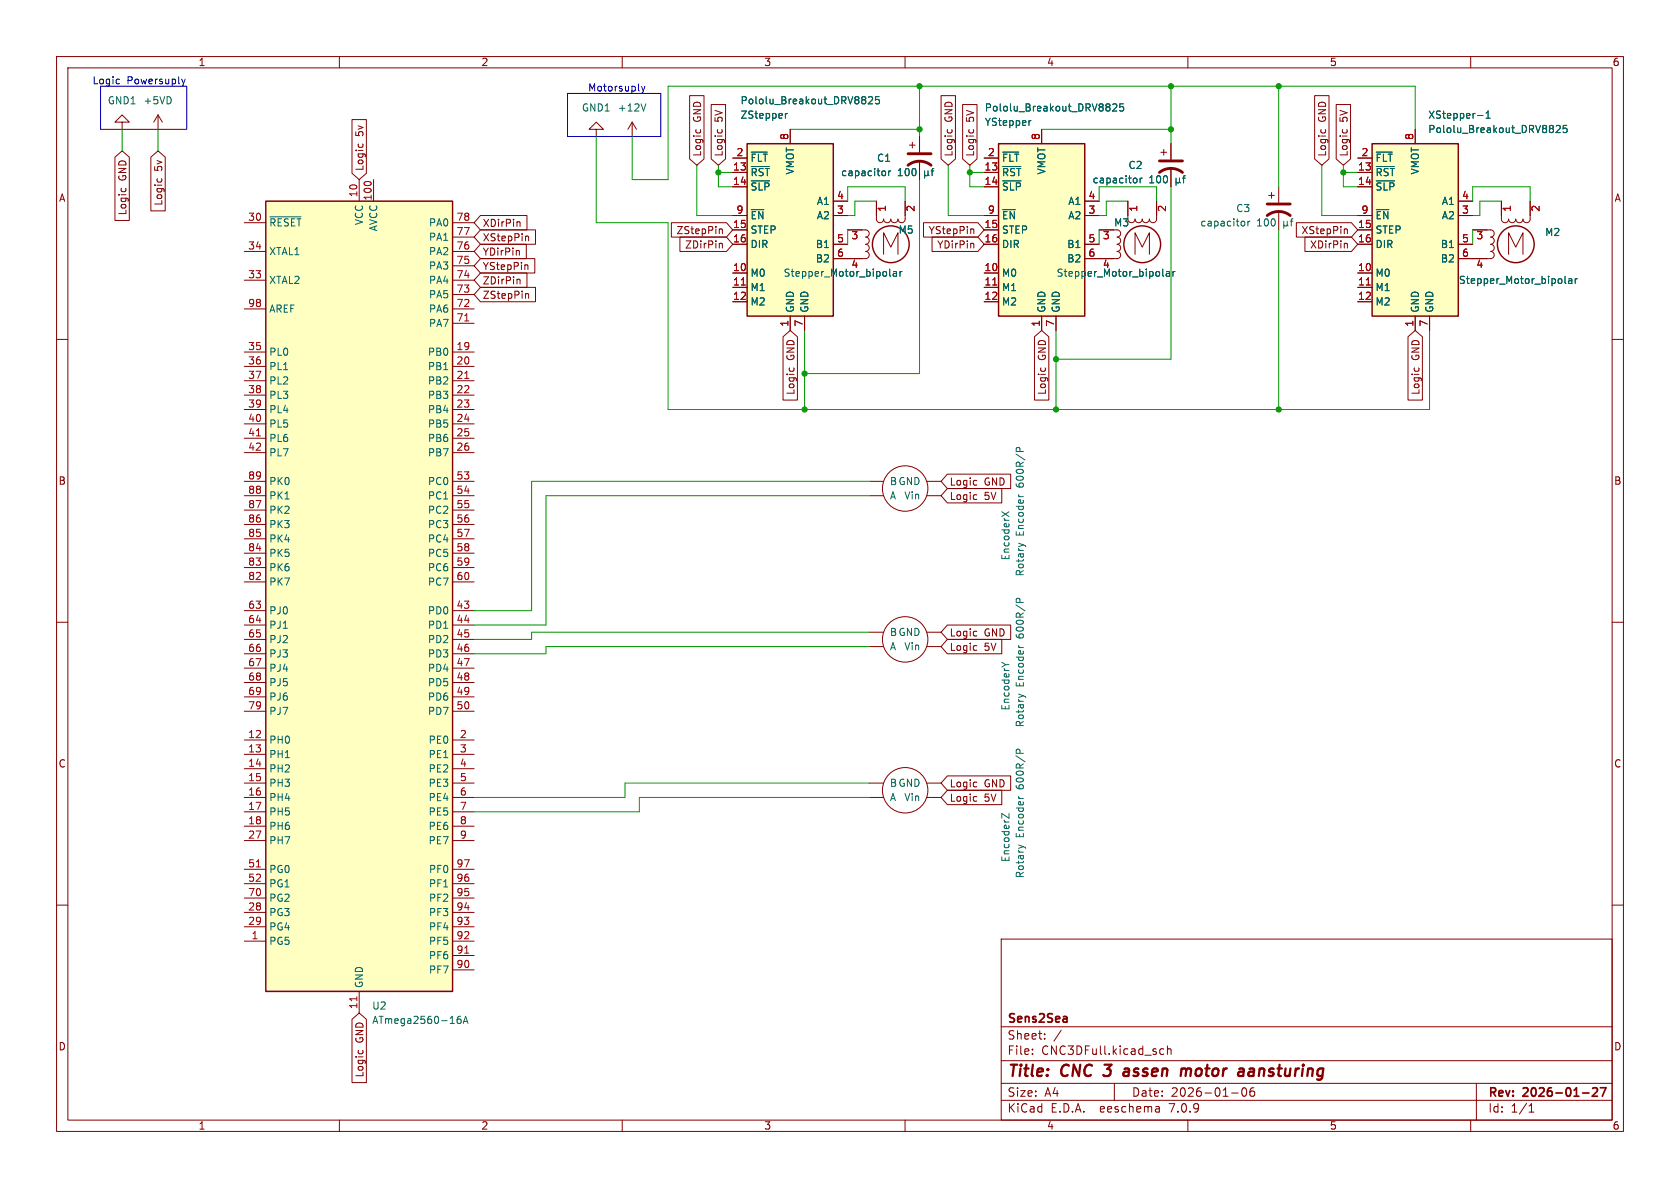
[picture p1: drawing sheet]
<svg xmlns="http://www.w3.org/2000/svg" width="297mm" height="210mm" viewBox="0 0 297 210" stroke-linecap="round" stroke-linejoin="round" font-family="sans-serif">
<g fill="none" stroke="#840000" stroke-width=".18">
<path d="M10 10h277v190h-277zM12 12h273v186h-273zM60 10v2M110 10v2M121.9 16.9h2.6v11.2l-1.3 1.1-1.3-1.1zM125.7 18.5h2.6v9.6l-1.3 1.1-1.3-1.1zM160 10v2M166.4 16.9h2.5v11.2l-1.3 1.1-1.2-1.1zM170.2 18.5h2.5v9.6l-1.3 1.1-1.2-1.1zM210 10v2M232.4 16.9h2.6v11.2l-1.3 1.1-1.3-1.1zM236.2 18.5h2.6v9.6l-1.3 1.1-1.3-1.1z"/>
<path d="M260 10v2M20.3 27.8l1.3-1.1 1.3 1.1v11.2h-2.6zM21.5 33.3l-.1 .1M21.6 21.6h-1.3l1.3-1.3 1.3 1.3h-1.3v1.3M22.2 33.3l.1 .1M26.7 27.8l1.2-1.1 1.3 1.1v9.5h-2.5zM27.8 31.6v.1M27.9 20.3l-.7 1.3M27.9 20.3v2.6M27.9 20.3l.8 1.3M28.5 31.6l.1 .1M43.2 39.4h3.8"/>
<path d="M62.2 21.1h2.6v9.5l-1.3 1.2-1.3-1.2zM63.4 25.4l-.1 .2M63.5 31.8v3.8M64.1 25.4l.1 .2M66 31.8v3.8M80 39.4h3.8M84.9 38.1h8.3v2.5h-8.3l-1.1-1.2zM91.6 39.2l.3 .2v.6M105.4 22.9h1.3l-1.3-1.3-1.3 1.3h1.3v1.2M111.8 21.6l.7 1.3M111.8 21.6v2.5M111.8 21.6l-.8 1.3"/>
<path d="M118.7 39.4h9.7l1.1 1.2-1.1 1.3h-9.7zM123.1 22.9l-.1 .1M123.8 22.9l.1 .1M126.9 22.9l-.1 .1M127.6 22.9l.1 .1M129.5 30.5h2.6M129.5 33h2.6M129.5 27.9h2.6M129.5 38.1h2.6M139.7 22.9v2.5M147.3 38.1h2.6M147.3 35.6h2.6"/>
<path d="M154.9 35.6v3.1a.64 .64 0 0 0 .7 .7 .64 .64 0 0 0 .6-.7 .64 .64 0 0 0 .6 .7 .64 .64 0 0 0 .7-.7 .64 .64 0 0 0 .6 .7 .64 .64 0 0 0 .6-.7 .64 .64 0 0 0 .7 .7 .64 .64 0 0 0 .6-.7v-3.1M160.8 25.7h1M161.3 25.1v1.1M162.6 24.1v2.8M162.6 28.4v3.4M163.3 39.4h9.6l1.1 1.2-1.1 1.3h-9.6zM167.5 22.9v.1M168.2 22.9l.1 .1M171.3 22.9v.1M172.1 22.9v.1M174 30.5h2.5M174 33h2.5"/>
<path d="M174 27.9h2.5M174 38.1h2.5M184.1 22.9v2.5M191.8 38.1h2.5M191.8 35.6h2.5M199.4 35.6v3.1a.64 .64 0 0 0 .6 .7 .64 .64 0 0 0 .7-.7 .64 .64 0 0 0 .6 .7 .64 .64 0 0 0 .6-.7 .64 .64 0 0 0 .7 .7 .64 .64 0 0 0 .6-.7 .64 .64 0 0 0 .6 .7 .64 .64 0 0 0 .7-.7v-3.1M205.2 26.9h1M205.7 26.4v1M207 25.4v2.8M207 29.7v3.3M224.3 34.5h1M224.8 34v1.1"/>
<path d="M226.1 33v2.8M226.1 37.3v3.3M229.2 39.4h9.7l1.1 1.2-1.1 1.3h-9.7zM233.6 22.9l-.1 .1M234.3 22.9l.1 .1M237.4 22.9l-.1 .1M238.1 22.9l.1 .1M240 30.5h2.6M240 33h2.6M240 27.9h2.6M240 38.1h2.6M250.2 22.9v2.5"/>
<path d="M257.8 38.1h2.5M257.8 35.6h2.5M265.4 35.6v3.1a.64 .64 0 0 0 .7 .7 .64 .64 0 0 0 .6-.7 .64 .64 0 0 0 .6 .7 .64 .64 0 0 0 .7-.7 .64 .64 0 0 0 .6 .7 .64 .64 0 0 0 .6-.7 .64 .64 0 0 0 .7 .7 .64 .64 0 0 0 .6-.7v-3.1M10 60h2M43.2 49.5h3.8M43.2 44.5h3.8M43.2 54.6h3.8M80 49.5h3.8M80 44.5h3.8M80 57.2h3.8M80 54.6h3.8M80 52.1h3.8"/>
<path d="M80 47h3.8M80 41.9h3.8M84.9 45.7h9.7v2.6h-9.7l-1.1-1.3zM84.9 40.6h9.8v2.6h-9.8l-1.1-1.3zM84.9 50.8h9.8v2.5h-9.8l-1.1-1.2zM84.9 48.3h8.3v2.5h-8.3l-1.1-1.3zM84.9 43.2h8.1v2.5h-8.1l-1.1-1.2zM91.6 49.4l.3 .1v.7M91.6 44.3l.2 .2v.6M93 52h.4l.1 .7M93 46.8l.3 .2v.7M93.1 41.7l.4 .2v.7"/>
<path d="M120.2 41.9h8.2l1.1 1.3-1.1 1.3h-8.2zM127.2 40.5h.4l.1 .8M127.3 43l.4 .2v.7M129.5 40.6h2.6M129.5 48.3h2.6M129.5 50.8h2.6M129.5 53.3h2.6M129.5 43.2h2.6M138.4 59.5l1.3-1.1 1.3 1.1v11.2h-2.6zM139.7 55.9v2.5M142.2 55.9v2.5M147.3 43.2h2.6"/>
<path d="M149.9 40.6h3.1a.64 .64 0 0 1 .7 .7 .64 .64 0 0 1-.7 .6 .64 .64 0 0 1 .7 .6 .64 .64 0 0 1-.7 .7 .64 .64 0 0 1 .7 .6 .64 .64 0 0 1-.7 .7 .64 .64 0 0 1 .7 .6 .64 .64 0 0 1-.7 .6h-5.7M156.2 45v-3.9l1.3 2.6 1.2-2.6v3.9M164.8 41.9h8.1l1.1 1.3-1.1 1.3h-8.1zM171.8 40.5l.4 .1v.7M172 43l.2 .2v.7M174 40.6h2.5M174 48.3h2.5M174 50.8h2.5M174 53.3h2.5M174 43.2h2.5M182.9 59.5l1.2-1.1 1.3 1.1v11.2h-2.5zM184.1 55.9v2.5"/>
<path d="M186.7 55.9v2.5M191.8 43.2h2.5M194.3 40.6h2.5M197.5 40.6a.64 .64 0 0 1 .6 .7 .64 .64 0 0 1-.6 .6 .64 .64 0 0 1 .6 .6 .64 .64 0 0 1-.6 .7 .64 .64 0 0 1 .6 .6 .64 .64 0 0 1-.6 .7 .64 .64 0 0 1 .6 .6 .64 .64 0 0 1-.6 .6h-5.7M200.7 45v-3.9l1.2 2.6 1.3-2.6v3.9M230.7 41.9h8.2l1.1 1.3-1.1 1.3h-8.2zM237.8 40.5l.4 .1v.7M237.8 43l.4 .2v.7M240 40.6h2.6M240 48.3h2.6M240 50.8h2.6M240 53.3h2.6"/>
<path d="M240 43.2h2.6M248.9 59.5l1.3-1.1 1.3 1.1v11.2h-2.6zM250.2 55.9v2.5M252.7 55.9v2.5M257.8 43.2h2.5M260.3 40.6h3.2a.64 .64 0 0 1 .7 .7 .64 .64 0 0 1-.7 .6 .64 .64 0 0 1 .7 .6 .64 .64 0 0 1-.7 .7 .64 .64 0 0 1 .7 .6 .64 .64 0 0 1-.7 .7 .64 .64 0 0 1 .7 .6 .64 .64 0 0 1-.7 .6h-5.7M266.7 45v-3.9l1.3 2.6 1.2-2.6v3.9M285 60h2M43.2 62.2h3.8M43.2 64.8h3.8M43.2 67.3h3.8M43.2 69.9h3.8"/>
<path d="M43.2 72.4h3.8M43.2 74.9h3.8M43.2 77.5h3.8M80 62.2h3.8M80 64.8h3.8M80 67.3h3.8M80 69.9h3.8M80 72.4h3.8M80 74.9h3.8M80 77.5h3.8M139.6 65l-.1 .1M140.3 65l.1 .1"/>
<path d="M184 65v.1M184.8 65v.1M250.1 65l-.1 .1M250.8 65l.1 .1M43.2 80h3.8M43.2 85.1h3.8M43.2 87.6h3.8M43.2 90.2h3.8M43.2 92.7h3.8M43.2 95.3h3.8M43.2 97.8h3.8M80 80h3.8"/>
<path d="M80 85.1h3.8M80 87.6h3.8M80 90.2h3.8M80 92.7h3.8M80 95.3h3.8M80 97.8h3.8M153.7 85.1h2.5M153.7 87.6h2.5M163.8 85.1h2.6M163.8 87.6h2.6M167.5 83.8h11.2v2.6h-11.2l-1.1-1.3zM167.5 86.4h9.6v2.5h-9.6l-1.1-1.3z"/>
<path d="M172.6 84.9l.1 .1M172.6 87.5h.1M172.7 85.7l-.1 .1M172.7 88.2l-.1 .1M10 110h2M43.2 108h3.8M43.2 110.5h3.8M43.2 113h3.8M43.2 115.6h3.8M43.2 118.1h3.8M43.2 100.3h3.8M43.2 102.9h3.8"/>
<path d="M80 108h3.8M80 110.5h3.8M80 113h3.8M80 115.6h3.8M80 118.1h3.8M80 100.3h3.8M80 102.9h3.8M153.7 114.3h2.5M153.7 111.8h2.5M163.8 114.3h2.6M163.8 111.8h2.6M167.5 110.5h11.2v2.5h-11.2l-1.1-1.2z"/>
<path d="M167.5 113h9.6v2.6h-9.6l-1.1-1.3zM172.6 111.6h.1M172.6 114.1l.1 .1M172.7 112.4h-.1M172.7 114.9l-.1 .1M285 110h2M43.2 138.4h3.8M43.2 130.8h3.8M43.2 133.4h3.8M43.2 135.9h3.8M43.2 120.7h3.8M43.2 123.2h3.8"/>
<path d="M43.2 125.7h3.8M80 138.4h3.8M80 130.8h3.8M80 133.4h3.8M80 135.9h3.8M80 120.7h3.8M80 123.2h3.8M80 125.7h3.8M153.7 138.4h2.5M163.8 138.4h2.6M167.5 137.2h11.2v2.5h-11.2l-1.1-1.3zM167.5 139.7h9.6v2.5h-9.6l-1.1-1.2z"/>
<path d="M172.6 138.3h.1M172.7 139l-.1 .1M10 160h2M43.2 141h3.8M43.2 143.5h3.8M43.2 146.1h3.8M43.2 148.6h3.8M43.2 153.7h3.8M43.2 156.2h3.8M43.2 158.8h3.8M80 141h3.8M80 143.5h3.8"/>
<path d="M80 146.1h3.8M80 148.6h3.8M80 153.7h3.8M80 156.2h3.8M80 158.8h3.8M153.7 141h2.5M163.8 141h2.6M172.6 140.8l.1 .1M172.7 141.6h-.1M285 160h2M43.2 166.4h3.8M43.2 161.3h3.8"/>
<path d="M43.2 163.8h3.8M63.5 175.3v3.8M80 166.4h3.8M80 161.3h3.8M80 163.8h3.8M80 171.5h3.8M80 168.9h3.8M177 166h108v32h-108zM60 198v2M62.2 180.2l1.3-1.1 1.3 1.1v11.2h-2.6zM63.4 185.7l-.1 .1M64.1 185.7l.1 .1"/>
<path d="M110 198v2M160 198v2M177 194.5h108M177 191.5h108M177 187.5h108M177 181.5h108M182.5 186.3v.1M182.5 185.5v.1M184.7 183.6v.1M184.7 182.8v.1M187.6 182.1l-1.3 2M197 191.5v3"/>
<path d="M204.9 195.7l.1 .9M205 196.5l-.2 .1M205 196h-.2M205.1 186.3l.2 .1 .4-.1M205.7 185.5l-.4-.1-.2 .1M206.4 185.5l.2-.1 .4 .1v.9M206.4 184.9v1.5M210 198v2M217.7 193.2h1.2M219.7 192.4l.2-.1a.81 .81 0 0 1 .6 .6 .81 .81 0 0 1-.3 .8l-.2 .1a.81 .81 0 0 1-.3-1.4zM221.4 192.3l-.2 .1a1.01 1.01 0 0 0 0 1.4l.5-.1 .1-.5-.3-.3h-.3l-.2 .3M260 198v2"/>
<path d="M261 191.5v6.5M270.3 196.6h.9M270.3 195.5l.4-.4v1.5"/>
<circle cx="160" cy="86.4" r="4"/>
<circle cx="160" cy="113" r="4"/>
<circle cx="160" cy="139.7" r="4"/>
</g>
<path d="M188.4 179.7l.2 .2v.8M188.6 180.6l-.1 .1M188.6 180l-.1 .1M279.8 193.2h1.1M281.6 192.4l.5-.1 .2 .1 .1 .3-.9 1.1h.9M282.9 192.3h1l-.6 1.5" fill="none" stroke="#840000" stroke-width=".3"/>
<path d="M195 190l.3 .2M195.3 188.2h1.2M198.6 190.1l.2 .1 .7-.1M198.8 189l.2-.1 .6 .1M199.6 189.4l-.9 .1M209.2 188.9l.4 .1 .1 .2M209.7 189.2l-.1 1M210.5 189a.5 .5 0 0 0-.8 .2M221.5 188.9l-.6 .1M221.5 189.4h-.5a.4 .4 0 0 0-.3 .4 .4 .4 0 0 0 .2 .4h.5" fill="none" stroke="#840000" stroke-width=".4"/>
<g fill="none" stroke="#840000" stroke-width=".25">
<path d="M47 35.6h33v139.7h-33zM132.1 25.4h15.2v30.5h-15.2zM176.5 25.4h15.3v30.5h-15.3zM242.6 25.4h15.2v30.5h-15.2z"/>
<circle cx="157.5" cy="43.2" r="3.3"/>
<circle cx="201.9" cy="43.2" r="3.3"/>
<circle cx="268" cy="43.2" r="3.3"/>
</g>
<g fill="none" stroke="#006464" stroke-width=".18">
<path d="M114.2 18.4l-.4 1.2M152.9 17.2l.2 .1-.2 .3M152.9 17.7l.2 .2-.2 .4M153.5 17.2l.5-.1 .3 .4-.8 .9h.8M155.4 17.1h-.6l-.1 .6 .2-.1h.5l.1 .2-.1 .4-.2 .2-.5-.2M196.1 18.4l.1 .2-.1 .2M196.1 19l.1 .1-.1 .5M196.7 18.5l.5-.1 .2 .3-.7 .9h.7M198.6 18.4h-.6l-.1 .6 .2-.2 .4 .1 .2 .2-.1 .4-.2 .1-.5-.1M262.7 20l.4-.4v1.3M47.7 38.3h5.5M132.8 29.4h3.2"/>
<path d="M132.8 32h3.3M132.8 26.9h2.8M132.8 37.1h2.2M138.8 20.1v.8M139.2 20.1l-.4 .2M156.3 30.2l.3 .3v.3l-.3 .3M157.1 30.2v.9M157.5 30.2l-.4 .3M163.5 30.2v1.3M163.5 30.9l.1 .2h.3l.2-.2M164.1 30.9l.1 .2M164.1 30.2v.7"/>
<path d="M164.6 30.2h.5M165.1 29.8l-.3 .2v1.1M177.3 29.4h3.2M177.3 32h3.2M177.3 26.9h2.8M177.3 37.1h2.2M182.3 21.3l-.3 .1M200.8 31.5l.2 .2v.4l-.2 .2M201.6 31.5v.8M201.9 31.5l-.3 .2M207.9 31.5v1.3M207.9 32.1l.2 .2h.2l.2-.2"/>
<path d="M208.5 32.1l.2 .2M208.5 31.5v.6M209.1 31.5h.4M209.5 31.1l-.3 .1v1.1M219.8 39.1l.3 .2v.4l-.3 .2M220.6 39.1v.8M221 39.1l-.4 .2M227 39.1v1.3M227 39.8l.1 .1h.3l.2-.1M227.6 39.8l.1 .1M227.6 39.1v.7M228.1 39.1h.5"/>
<path d="M228.6 38.7l-.3 .2v1M243.3 29.4h3.2M243.3 32h3.3M243.3 26.9h2.8M243.3 37.1h2.2M261.2 20.4h1M262.7 20.9h.7M274.5 22.2l.1 .2-.1 .3M274.5 22.8l.1 .2-.1 .4M275.1 22.3l.5-.1 .2 .3-.7 .9h.7M277 22.2h-.6l-.1 .6 .2-.1h.4l.1 .2v.4l-.2 .1-.5-.1M157.3 47.6v1.1l.2 .1"/>
<path d="M158 48.1h.4l.1 .7M158.5 48.3l-.4 .1-.2 .1 .2 .3h.4M159.1 48v.8M159.5 48l-.4 .2M205.5 47.6v1.1l.2 .1M206.2 48.1h.5l.1 .7M206.8 48.3l-.5 .1-.1 .1 .1 .3h.5M207.4 48v.8M207.7 48l-.3 .2M276.7 48.8v1.1l.1 .2M277.3 49.3h.5l.1 .8M277.9 49.6h-.4l-.2 .2 .2 .3 .4-.1"/>
<path d="M278.5 49.3v.8M278.8 49.3l-.3 .2M179.6 79.8v-.5l.3-.2 .4 .1v.6M177.1 90.5l1.3 .8M178.4 90.5l-1.3 .8M180.1 87.4v.3M180.1 96l.8 .3M177.1 117.1l.7 .4M179.6 106.5v-.5l.3-.2 .4 .1v.6M180.1 114.1v.3M179.6 133.2v-.5l.3-.3 .4 .2v.6M180.1 122.7l.8 .3"/>
<path d="M178.4 143.8v.8l-1.3-.8v.8M180.1 149.4l.8 .3M180.1 140.8v.2M81.4 179.6l-.4 .1a.86 .86 0 0 0 0 1.2l.5-.1v-.4l-.2-.3-.4 .1-.1 .2M81.9 180.9l.4-1.3 .4 1.3M82 180.6h.6"/>
</g>
<path d="M160.5 29.2a3.3 3.3 0 0 1 4.1 0M160.5 27.2h4.1M205 30.5a3.3 3.3 0 0 1 4 0M205 28.4h4M224 38.1a3.3 3.3 0 0 1 4.1 0M224 36.1h4.1" fill="none" stroke="#840000" stroke-width=".51"/>
<g fill="#ffffc2" stroke="#ffffc2" stroke-width=".18">
<path d="M242.6 25.4h15.2v30.5h-15.2z"/>
<path d="M176.5 25.4h15.3v30.5h-15.3z"/>
<path d="M47 35.6h33v139.7h-33z"/>
<path d="M132.1 25.4h15.2v30.5h-15.2z"/>
</g>
<path d="M82.2 56.7h.7M131.1 50.4h.7M175.5 50.4h.7M241.5 50.4h.8M45.3 77.1h.8M82.2 66.9h.7M45.3 153.3h.8M63.1 176.2v.7M82.2 168.5h.7" fill="none" stroke="#a90000" stroke-width=".18"/>
<path d="M17.8 15.2h15.2v7.7h-15.2zM21 14h.1M21.1 14.8h-.1M32.1 14l.3 .8M32.4 14.8l-.3 .4M32.7 14l-.3 .8M100.3 16.5h16.5v7.6h-16.5zM113.4 15.2l.3 .9M113.7 16.1l-.3 .4M114 15.2l-.3 .9" fill="none" stroke="#0000c2" stroke-width=".18"/>
<g fill="none" stroke="#009600" stroke-width=".18">
<path d="M162.6 15.2v8.9M207 15.2v10.2M226.1 15.2v17.8M21.6 22.9v3.8M27.9 22.9v3.8M105.4 24.1v15.3h12.7v33h134.6v-14M123.2 29.2v8.9h6.3M127 30.5h2.5M127 29.2v3.8h2.5M139.7 22.9h22.9M149.9 35.6v-2.6h10.1v2.6M154.9 35.6h-3.8v2.5h-1.2"/>
<path d="M162.6 31.8v34.2h-20.4M167.6 29.2v8.9h6.4M171.4 30.5h2.6M171.4 29.2v3.8h2.6M184.1 22.9h22.9M194.3 35.6v-2.6h10.2v2.6M199.4 35.6h-3.8v2.5h-1.3M207 33v30.5h-20.3M233.7 29.2v8.9h6.3M237.5 30.5h2.5M237.5 29.2v3.8h2.5M250.2 22.9v-7.7h-132.1v16.6h-6.3v-7.7"/>
<path d="M260.3 35.6v-2.6h10.2v2.6M265.4 35.6h-3.8v2.5h-1.3M142.2 58.4v14M149.9 40.6v2.6M186.7 58.4v14M194.3 40.6v2.6M226.1 40.6v31.8M260.3 40.6v2.6M153.7 85.1h-59.7v22.9h-10.2M153.7 87.6h-57.2v22.9h-12.7M153.7 111.8h-59.7v1.2h-10.2M153.7 114.3h-57.2v1.3h-12.7"/>
<path d="M153.7 138.4h-43.2v2.6h-26.7M153.7 141h-40.7v2.5h-29.2"/>
</g>
<g fill="#009600" stroke="#009600" stroke-width=".18">
<circle cx="142.2" cy="72.4" r=".46"/>
<circle cx="142.2" cy="66" r=".46"/>
<circle cx="171.4" cy="30.5" r=".46"/>
<circle cx="162.6" cy="22.9" r=".46"/>
<circle cx="162.6" cy="15.2" r=".46"/>
<circle cx="186.7" cy="63.5" r=".46"/>
<circle cx="207" cy="15.2" r=".46"/>
<circle cx="207" cy="22.9" r=".46"/>
<circle cx="237.5" cy="30.5" r=".46"/>
<circle cx="226.1" cy="72.4" r=".46"/>
<circle cx="226.1" cy="15.2" r=".46"/>
<circle cx="186.7" cy="72.4" r=".46"/>
<circle cx="127" cy="30.5" r=".46"/>
</g>
<g font-size="2.8" fill="#840000">
<text x="178" y="190.9">Title:</text>
<text x="187.7" y="190.9">CNC</text>
<text x="196.1" y="190.9">3</text>
<text x="200.3" y="190.9">assen</text>
<text x="211.2" y="190.9">motor</text>
<text x="222.2" y="190.9">aansturing</text>
</g>
<g font-size="2.1" fill="#840000">
<text x="178" y="184">Sheet:</text>
<text x="178" y="181.2">Sens2Sea</text>
<text x="178" y="186.7">File:</text>
<text x="184.1" y="186.7">CNC3DFull.kicad_sch</text>
<text x="178" y="196.9">KiCad</text>
<text x="178" y="194.1">Size:</text>
<text x="184.7" y="194.1">A4</text>
<text x="185.7" y="196.9">E.D.A.</text>
<text x="194.6" y="196.9">eeschema</text>
<text x="200" y="194.1">Date:</text>
<text x="207" y="196.9">7.0.9</text>
<text x="207" y="194.1">2026-01-06</text>
<text x="263" y="194.3">Rev:</text>
<text x="263" y="196.9">Id:</text>
<text x="267.1" y="196.9">1/1</text>
<text x="269.4" y="194.3">2026-01-27</text>
</g>
<g font-size="1.8" fill="#840000">
<text x="35" y="11.9">1</text>
<text x="85" y="11.9">2</text>
<text x="135" y="11.9">3</text>
<text x="185" y="11.9">4</text>
<text x="235" y="11.9">5</text>
<text x="285" y="11.9">6</text>
<text x="124.1" y="21.6" transform="rotate(-90 124.1 21.6)">GND</text>
<text x="128" y="21.6" transform="rotate(-90 128 21.6)">5V</text>
<text x="168.6" y="21.6" transform="rotate(-90 168.6 21.6)">GND</text>
<text x="172.4" y="21.6" transform="rotate(-90 172.4 21.6)">5V</text>
<text x="234.6" y="21.6" transform="rotate(-90 234.6 21.6)">GND</text>
<text x="238.4" y="21.6" transform="rotate(-90 238.4 21.6)">5V</text>
<text x="64.5" y="24.1" transform="rotate(-90 64.5 24.1)">5v</text>
<text x="124.1" y="27.8" transform="rotate(-90 124.1 27.8)">Logic</text>
<text x="128" y="27.8" transform="rotate(-90 128 27.8)">Logic</text>
<text x="168.6" y="27.8" transform="rotate(-90 168.6 27.8)">Logic</text>
<text x="172.4" y="27.8" transform="rotate(-90 172.4 27.8)">Logic</text>
<text x="234.6" y="27.8" transform="rotate(-90 234.6 27.8)">Logic</text>
<text x="238.4" y="27.8" transform="rotate(-90 238.4 27.8)">Logic</text>
<text x="10.3" y="35.9">A</text>
<text x="22.5" y="32" transform="rotate(-90 22.5 32)">GND</text>
<text x="28.9" y="30.3" transform="rotate(-90 28.9 30.3)">5v</text>
<text x="64.5" y="30.3" transform="rotate(-90 64.5 30.3)">Logic</text>
<text x="285.3" y="35.9">A</text>
<text x="22.5" y="38.2" transform="rotate(-90 22.5 38.2)">Logic</text>
<text x="28.9" y="36.5" transform="rotate(-90 28.9 36.5)">Logic</text>
<text x="85.2" y="40.3">XDirPin</text>
<text x="119.5" y="41.6">ZStepPin</text>
<text x="164.1" y="41.6">YStepPin</text>
<text x="230" y="41.6">XStepPin</text>
<text x="85.2" y="47.9">YStepPin</text>
<text x="85.2" y="42.9">XStepPin</text>
<text x="85.2" y="45.4">YDirPin</text>
<text x="121" y="44.1">ZDirPin</text>
<text x="165.6" y="44.1">YDirPin</text>
<text x="231.5" y="44.1">XDirPin</text>
<text x="85.2" y="53">ZStepPin</text>
<text x="85.2" y="50.5">ZDirPin</text>
<text x="140.7" y="63.7" transform="rotate(-90 140.7 63.7)">GND</text>
<text x="185.1" y="63.7" transform="rotate(-90 185.1 63.7)">GND</text>
<text x="251.1" y="63.7" transform="rotate(-90 251.1 63.7)">GND</text>
<text x="140.7" y="69.9" transform="rotate(-90 140.7 69.9)">Logic</text>
<text x="185.1" y="69.9" transform="rotate(-90 185.1 69.9)">Logic</text>
<text x="251.1" y="69.9" transform="rotate(-90 251.1 69.9)">Logic</text>
<text x="10.3" y="85.9">B</text>
<text x="167.8" y="86">Logic</text>
<text x="167.8" y="88.6">Logic</text>
<text x="174" y="86">GND</text>
<text x="174" y="88.6">5V</text>
<text x="285.3" y="85.9">B</text>
<text x="167.8" y="112.7">Logic</text>
<text x="174" y="112.7">GND</text>
<text x="167.8" y="115.3">Logic</text>
<text x="174" y="115.3">5V</text>
<text x="10.3" y="135.9">C</text>
<text x="285.3" y="135.9">C</text>
<text x="167.8" y="139.4">Logic</text>
<text x="167.8" y="141.9">Logic</text>
<text x="174" y="139.4">GND</text>
<text x="174" y="141.9">5V</text>
<text x="10.3" y="185.9">D</text>
<text x="64.5" y="184.4" transform="rotate(-90 64.5 184.4)">GND</text>
<text x="285.3" y="185.9">D</text>
<text x="64.5" y="190.6" transform="rotate(-90 64.5 190.6)">Logic</text>
<text x="35" y="199.9">1</text>
<text x="85" y="199.9">2</text>
<text x="135" y="199.9">3</text>
<text x="185" y="199.9">4</text>
<text x="235" y="199.9">5</text>
<text x="285" y="199.9">6</text>
</g>
<g font-size="1.8" fill="#0000c2">
<text x="16.2" y="15">Logic</text>
<text x="22.4" y="15">Powersuply</text>
<text x="103.9" y="16.3">Motorsuply</text>
</g>
<g font-size="1.8" fill="#006464">
<text x="18.9" y="18.6">GND1</text>
<text x="25.3" y="18.6">+5VD</text>
<text x="102.8" y="19.9">GND1</text>
<text x="109.1" y="19.9">+12V</text>
<text x="130.8" y="21.2">ZStepper</text>
<text x="130.8" y="18.6">Pololu_Breakout_DRV8825</text>
<text x="174" y="22.5">YStepper</text>
<text x="174" y="19.9">Pololu_Breakout_DRV8825</text>
<text x="252.4" y="21.2">XStepper-1</text>
<text x="252.4" y="23.7">Pololu_Breakout_DRV8825</text>
<text x="132.6" y="28.8">~{FLT}</text>
<text x="154.9" y="28.8">C1</text>
<text x="177" y="28.8">~{FLT}</text>
<text x="243.1" y="28.8">~{FLT}</text>
<text x="132.6" y="31.3">~{RST}</text>
<text x="132.6" y="33.9">~{SLP}</text>
<text x="140.6" y="30.9" transform="rotate(-90 140.6 30.9)">VMOT</text>
<text x="148.6" y="31.3">capacitor</text>
<text x="158.7" y="31.3">100</text>
<text x="177" y="31.3">~{RST}</text>
<text x="177" y="33.9">~{SLP}</text>
<text x="185" y="30.9" transform="rotate(-90 185 30.9)">VMOT</text>
<text x="193" y="32.6">capacitor</text>
<text x="199.4" y="30.1">C2</text>
<text x="203.1" y="32.6">100</text>
<text x="243.1" y="31.3">~{RST}</text>
<text x="243.1" y="33.9">~{SLP}</text>
<text x="251.1" y="30.9" transform="rotate(-90 251.1 30.9)">VMOT</text>
<text x="47.5" y="40.2">~{RESET}</text>
<text x="64.4" y="39.9" transform="rotate(-90 64.4 39.9)">VCC</text>
<text x="66.9" y="41" transform="rotate(-90 66.9 41)">AVCC</text>
<text x="75.7" y="40.2">PA0</text>
<text x="132.6" y="41.5">STEP</text>
<text x="132.6" y="39">~{EN}</text>
<text x="144.3" y="39">A2</text>
<text x="144.3" y="36.4">A1</text>
<text x="158.8" y="41.5">M5</text>
<text x="177" y="41.5">STEP</text>
<text x="177" y="39">~{EN}</text>
<text x="188.8" y="39">A2</text>
<text x="188.8" y="36.4">A1</text>
<text x="196.9" y="40.2">M3</text>
<text x="212.1" y="40.2">capacitor</text>
<text x="218.4" y="37.7">C3</text>
<text x="222.2" y="40.2">100</text>
<text x="243.1" y="41.5">STEP</text>
<text x="243.1" y="39">~{EN}</text>
<text x="254.8" y="39">A2</text>
<text x="254.8" y="36.4">A1</text>
<text x="273.1" y="41.9">M2</text>
<text x="47.5" y="45.3">XTAL1</text>
<text x="75.7" y="47.9">PA3</text>
<text x="75.7" y="45.3">PA2</text>
<text x="75.7" y="42.8">PA1</text>
<text x="132.6" y="44">DIR</text>
<text x="144.1" y="44">B1</text>
<text x="144.1" y="46.6">B2</text>
<text x="177" y="44">DIR</text>
<text x="188.6" y="44">B1</text>
<text x="188.6" y="46.6">B2</text>
<text x="243.1" y="44">DIR</text>
<text x="254.6" y="44">B1</text>
<text x="254.6" y="46.6">B2</text>
<text x="47.5" y="50.4">XTAL2</text>
<text x="75.7" y="52.9">PA5</text>
<text x="75.7" y="50.4">PA4</text>
<text x="132.6" y="49.1">M0</text>
<text x="132.6" y="51.7">M1</text>
<text x="138.4" y="49.1">Stepper_Motor_bipolar</text>
<text x="177" y="49.1">M0</text>
<text x="177" y="51.7">M1</text>
<text x="186.7" y="49.1">Stepper_Motor_bipolar</text>
<text x="243.1" y="49.1">M0</text>
<text x="243.1" y="51.7">M1</text>
<text x="257.8" y="50.4">Stepper_Motor_bipolar</text>
<text x="47.5" y="55.5">AREF</text>
<text x="75.7" y="58">PA7</text>
<text x="75.7" y="55.5">PA6</text>
<text x="132.6" y="54.2">M2</text>
<text x="140.6" y="55.4" transform="rotate(-90 140.6 55.4)">GND</text>
<text x="143.1" y="55.4" transform="rotate(-90 143.1 55.4)">GND</text>
<text x="177" y="54.2">M2</text>
<text x="185" y="55.4" transform="rotate(-90 185 55.4)">GND</text>
<text x="187.6" y="55.4" transform="rotate(-90 187.6 55.4)">GND</text>
<text x="243.1" y="54.2">M2</text>
<text x="251.1" y="55.4" transform="rotate(-90 251.1 55.4)">GND</text>
<text x="253.6" y="55.4" transform="rotate(-90 253.6 55.4)">GND</text>
<text x="47.5" y="63.1">PL0</text>
<text x="47.5" y="65.6">PL1</text>
<text x="75.5" y="63.1">PB0</text>
<text x="75.5" y="65.6">PB1</text>
<text x="47.5" y="68.2">PL2</text>
<text x="47.5" y="70.7">PL3</text>
<text x="75.5" y="68.2">PB2</text>
<text x="75.5" y="70.7">PB3</text>
<text x="47.5" y="73.3">PL4</text>
<text x="47.5" y="75.8">PL5</text>
<text x="75.5" y="73.3">PB4</text>
<text x="75.5" y="75.8">PB5</text>
<text x="47.5" y="78.3">PL6</text>
<text x="47.5" y="80.9">PL7</text>
<text x="75.5" y="78.3">PB6</text>
<text x="75.5" y="80.9">PB7</text>
<text x="47.5" y="88.5">PK1</text>
<text x="47.5" y="86">PK0</text>
<text x="75.5" y="86">PC0</text>
<text x="75.5" y="88.5">PC1</text>
<text x="157.2" y="88.5">A</text>
<text x="157.2" y="86">B GND</text>
<text x="159.8" y="88.5">Vin</text>
<text x="181.2" y="86" transform="rotate(-90 181.2 86)">600R/P</text>
<text x="47.5" y="93.6">PK3</text>
<text x="47.5" y="91">PK2</text>
<text x="75.5" y="91">PC2</text>
<text x="75.5" y="93.6">PC3</text>
<text x="181.2" y="94.8" transform="rotate(-90 181.2 94.8)">Encoder</text>
<text x="47.5" y="101.2">PK6</text>
<text x="47.5" y="98.7">PK5</text>
<text x="47.5" y="96.1">PK4</text>
<text x="75.5" y="96.1">PC4</text>
<text x="75.5" y="98.7">PC5</text>
<text x="75.5" y="101.2">PC6</text>
<text x="178.7" y="99.2" transform="rotate(-90 178.7 99.2)">EncoderX</text>
<text x="181.2" y="102" transform="rotate(-90 181.2 102)">Rotary</text>
<text x="47.5" y="103.7">PK7</text>
<text x="75.5" y="103.7">PC7</text>
<text x="47.5" y="108.8">PJ0</text>
<text x="47.5" y="111.4">PJ1</text>
<text x="47.5" y="113.9">PJ2</text>
<text x="75.5" y="108.8">PD0</text>
<text x="75.5" y="111.4">PD1</text>
<text x="75.5" y="113.9">PD2</text>
<text x="157.2" y="112.6">B GND</text>
<text x="181.2" y="112.7" transform="rotate(-90 181.2 112.7)">600R/P</text>
<text x="47.5" y="116.4">PJ3</text>
<text x="47.5" y="119">PJ4</text>
<text x="75.5" y="116.4">PD3</text>
<text x="75.5" y="119">PD4</text>
<text x="157.2" y="115.2">A</text>
<text x="159.8" y="115.2">Vin</text>
<text x="47.5" y="121.5">PJ5</text>
<text x="47.5" y="124.1">PJ6</text>
<text x="75.5" y="121.5">PD5</text>
<text x="75.5" y="124.1">PD6</text>
<text x="178.7" y="125.7" transform="rotate(-90 178.7 125.7)">EncoderY</text>
<text x="181.2" y="121.4" transform="rotate(-90 181.2 121.4)">Encoder</text>
<text x="47.5" y="131.7">PH0</text>
<text x="47.5" y="126.6">PJ7</text>
<text x="75.5" y="126.6">PD7</text>
<text x="75.7" y="131.7">PE0</text>
<text x="181.2" y="128.7" transform="rotate(-90 181.2 128.7)">Rotary</text>
<text x="47.5" y="134.2">PH1</text>
<text x="47.5" y="136.8">PH2</text>
<text x="75.7" y="134.2">PE1</text>
<text x="75.7" y="136.8">PE2</text>
<text x="47.5" y="139.3">PH3</text>
<text x="47.5" y="141.8">PH4</text>
<text x="75.7" y="139.3">PE3</text>
<text x="75.7" y="141.8">PE4</text>
<text x="157.2" y="141.8">A</text>
<text x="157.2" y="139.3">B GND</text>
<text x="159.8" y="141.8">Vin</text>
<text x="181.2" y="139.4" transform="rotate(-90 181.2 139.4)">600R/P</text>
<text x="47.5" y="144.4">PH5</text>
<text x="47.5" y="146.9">PH6</text>
<text x="47.5" y="149.5">PH7</text>
<text x="75.7" y="144.4">PE5</text>
<text x="75.7" y="146.9">PE6</text>
<text x="75.7" y="149.5">PE7</text>
<text x="181.2" y="148.1" transform="rotate(-90 181.2 148.1)">Encoder</text>
<text x="47.5" y="154.5">PG0</text>
<text x="75.7" y="154.5">PF0</text>
<text x="178.7" y="152.5" transform="rotate(-90 178.7 152.5)">EncoderZ</text>
<text x="181.2" y="155.3" transform="rotate(-90 181.2 155.3)">Rotary</text>
<text x="47.5" y="157.1">PG1</text>
<text x="47.5" y="159.6">PG2</text>
<text x="75.7" y="159.6">PF2</text>
<text x="75.7" y="157.1">PF1</text>
<text x="47.5" y="167.2">PG5</text>
<text x="47.5" y="162.2">PG3</text>
<text x="47.5" y="164.7">PG4</text>
<text x="75.7" y="167.2">PF5</text>
<text x="75.7" y="164.7">PF4</text>
<text x="75.7" y="162.2">PF3</text>
<text x="75.7" y="172.3">PF7</text>
<text x="75.7" y="169.8">PF6</text>
<text x="64.4" y="174.8" transform="rotate(-90 64.4 174.8)">GND</text>
<text x="65.7" y="178.7">U2</text>
<text x="65.7" y="181.2">ATmega2560-16A</text>
</g>
<g font-size="1.8" fill="#a90000">
<text x="130.1" y="27.7">2</text>
<text x="139.4" y="24.8" transform="rotate(-90 139.4 24.8)">8</text>
<text x="174.6" y="27.7">2</text>
<text x="183.9" y="24.8" transform="rotate(-90 183.9 24.8)">8</text>
<text x="240.6" y="27.7">2</text>
<text x="249.9" y="24.8" transform="rotate(-90 249.9 24.8)">8</text>
<text x="63.2" y="35" transform="rotate(-90 63.2 35)">10</text>
<text x="65.8" y="35.6" transform="rotate(-90 65.8 35.6)">100</text>
<text x="129.5" y="30.2">13</text>
<text x="129.5" y="32.8">14</text>
<text x="147.9" y="35.3">4</text>
<text x="173.9" y="30.2">13</text>
<text x="173.9" y="32.8">14</text>
<text x="192.3" y="35.3">4</text>
<text x="240" y="30.2">13</text>
<text x="240" y="32.8">14</text>
<text x="258.4" y="35.3">4</text>
<text x="43.8" y="39.1">30</text>
<text x="80.6" y="41.7">77</text>
<text x="80.6" y="39.1">78</text>
<text x="129.5" y="40.4">15</text>
<text x="130.1" y="37.8">9</text>
<text x="147.9" y="37.8">3</text>
<text x="156.9" y="37.5" transform="rotate(-90 156.9 37.5)">1</text>
<text x="162" y="37.5" transform="rotate(-90 162 37.5)">2</text>
<text x="173.9" y="40.4">15</text>
<text x="174.6" y="37.8">9</text>
<text x="192.3" y="37.8">3</text>
<text x="201.4" y="37.5" transform="rotate(-90 201.4 37.5)">1</text>
<text x="206.5" y="37.5" transform="rotate(-90 206.5 37.5)">2</text>
<text x="240" y="40.4">15</text>
<text x="240.6" y="37.8">9</text>
<text x="258.4" y="37.8">3</text>
<text x="267.4" y="37.5" transform="rotate(-90 267.4 37.5)">1</text>
<text x="272.5" y="37.5" transform="rotate(-90 272.5 37.5)">2</text>
<text x="43.8" y="44.2">34</text>
<text x="80.6" y="46.7">75</text>
<text x="80.6" y="44.2">76</text>
<text x="129.5" y="42.9">16</text>
<text x="147.9" y="42.9">5</text>
<text x="147.9" y="45.5">6</text>
<text x="150.4" y="42.6">3</text>
<text x="150.4" y="47.7">4</text>
<text x="173.9" y="42.9">16</text>
<text x="192.3" y="42.9">5</text>
<text x="192.3" y="45.5">6</text>
<text x="194.9" y="42.6">3</text>
<text x="194.9" y="47.7">4</text>
<text x="240" y="42.9">16</text>
<text x="258.4" y="42.9">5</text>
<text x="258.4" y="45.5">6</text>
<text x="260.9" y="42.6">3</text>
<text x="260.9" y="47.7">4</text>
<text x="43.8" y="49.3">33</text>
<text x="80.6" y="51.8">73</text>
<text x="80.6" y="49.3">74</text>
<text x="129.5" y="48">10</text>
<text x="129.5" y="50.5">11</text>
<text x="129.5" y="53.1">12</text>
<text x="173.9" y="48">10</text>
<text x="173.9" y="50.5">11</text>
<text x="173.9" y="53.1">12</text>
<text x="240" y="48">10</text>
<text x="240" y="50.5">11</text>
<text x="240" y="53.1">12</text>
<text x="43.8" y="54.4">98</text>
<text x="80.6" y="56.9">71</text>
<text x="80.6" y="54.4">72</text>
<text x="139.4" y="57.9" transform="rotate(-90 139.4 57.9)">1</text>
<text x="142" y="57.9" transform="rotate(-90 142 57.9)">7</text>
<text x="183.9" y="57.9" transform="rotate(-90 183.9 57.9)">1</text>
<text x="186.4" y="57.9" transform="rotate(-90 186.4 57.9)">7</text>
<text x="249.9" y="57.9" transform="rotate(-90 249.9 57.9)">1</text>
<text x="252.5" y="57.9" transform="rotate(-90 252.5 57.9)">7</text>
<text x="43.8" y="62">35</text>
<text x="43.8" y="64.5">36</text>
<text x="80.6" y="62">19</text>
<text x="80.6" y="64.5">20</text>
<text x="43.8" y="67.1">37</text>
<text x="43.8" y="69.6">38</text>
<text x="80.6" y="67.1">21</text>
<text x="80.6" y="69.6">22</text>
<text x="43.8" y="72.1">39</text>
<text x="43.8" y="74.7">40</text>
<text x="43.8" y="77.2">41</text>
<text x="80.6" y="72.1">23</text>
<text x="80.6" y="74.7">24</text>
<text x="80.6" y="77.2">25</text>
<text x="43.8" y="79.8">42</text>
<text x="80.6" y="79.8">26</text>
<text x="43.8" y="89.9">87</text>
<text x="43.8" y="87.4">88</text>
<text x="43.8" y="84.8">89</text>
<text x="80.6" y="84.8">53</text>
<text x="80.6" y="87.4">54</text>
<text x="80.6" y="89.9">55</text>
<text x="43.8" y="95">85</text>
<text x="43.8" y="92.5">86</text>
<text x="80.6" y="92.5">56</text>
<text x="80.6" y="95">57</text>
<text x="43.8" y="100.1">83</text>
<text x="43.8" y="97.5">84</text>
<text x="80.6" y="97.5">58</text>
<text x="80.6" y="100.1">59</text>
<text x="43.8" y="107.7">63</text>
<text x="43.8" y="102.6">82</text>
<text x="80.6" y="107.7">43</text>
<text x="80.6" y="102.6">60</text>
<text x="43.8" y="110.2">64</text>
<text x="43.8" y="112.8">65</text>
<text x="80.6" y="110.2">44</text>
<text x="80.6" y="112.8">45</text>
<text x="43.8" y="115.3">66</text>
<text x="43.8" y="117.9">67</text>
<text x="80.6" y="115.3">46</text>
<text x="80.6" y="117.9">47</text>
<text x="43.8" y="120.4">68</text>
<text x="43.8" y="122.9">69</text>
<text x="43.8" y="125.5">79</text>
<text x="80.6" y="120.4">48</text>
<text x="80.6" y="122.9">49</text>
<text x="80.6" y="125.5">50</text>
<text x="43.8" y="130.6">12</text>
<text x="81.2" y="130.6">2</text>
<text x="43.8" y="133.1">13</text>
<text x="43.8" y="135.6">14</text>
<text x="81.2" y="133.1">3</text>
<text x="81.2" y="135.6">4</text>
<text x="43.8" y="138.2">15</text>
<text x="43.8" y="140.7">16</text>
<text x="43.8" y="143.3">17</text>
<text x="81.2" y="138.2">5</text>
<text x="81.2" y="140.7">6</text>
<text x="81.2" y="143.3">7</text>
<text x="43.8" y="145.8">18</text>
<text x="43.8" y="148.3">27</text>
<text x="81.2" y="145.8">8</text>
<text x="81.2" y="148.3">9</text>
<text x="43.8" y="153.4">51</text>
<text x="43.8" y="156">52</text>
<text x="80.6" y="156">96</text>
<text x="80.6" y="153.4">97</text>
<text x="43.8" y="161">28</text>
<text x="43.8" y="158.5">70</text>
<text x="80.6" y="161">94</text>
<text x="80.6" y="158.5">95</text>
<text x="43.8" y="163.6">29</text>
<text x="44.4" y="166.1">1</text>
<text x="80.6" y="166.1">92</text>
<text x="80.6" y="163.6">93</text>
<text x="80.6" y="171.2">90</text>
<text x="80.6" y="168.7">91</text>
<text x="63.2" y="178.5" transform="rotate(-90 63.2 178.5)">11</text>
</g>
</svg>
